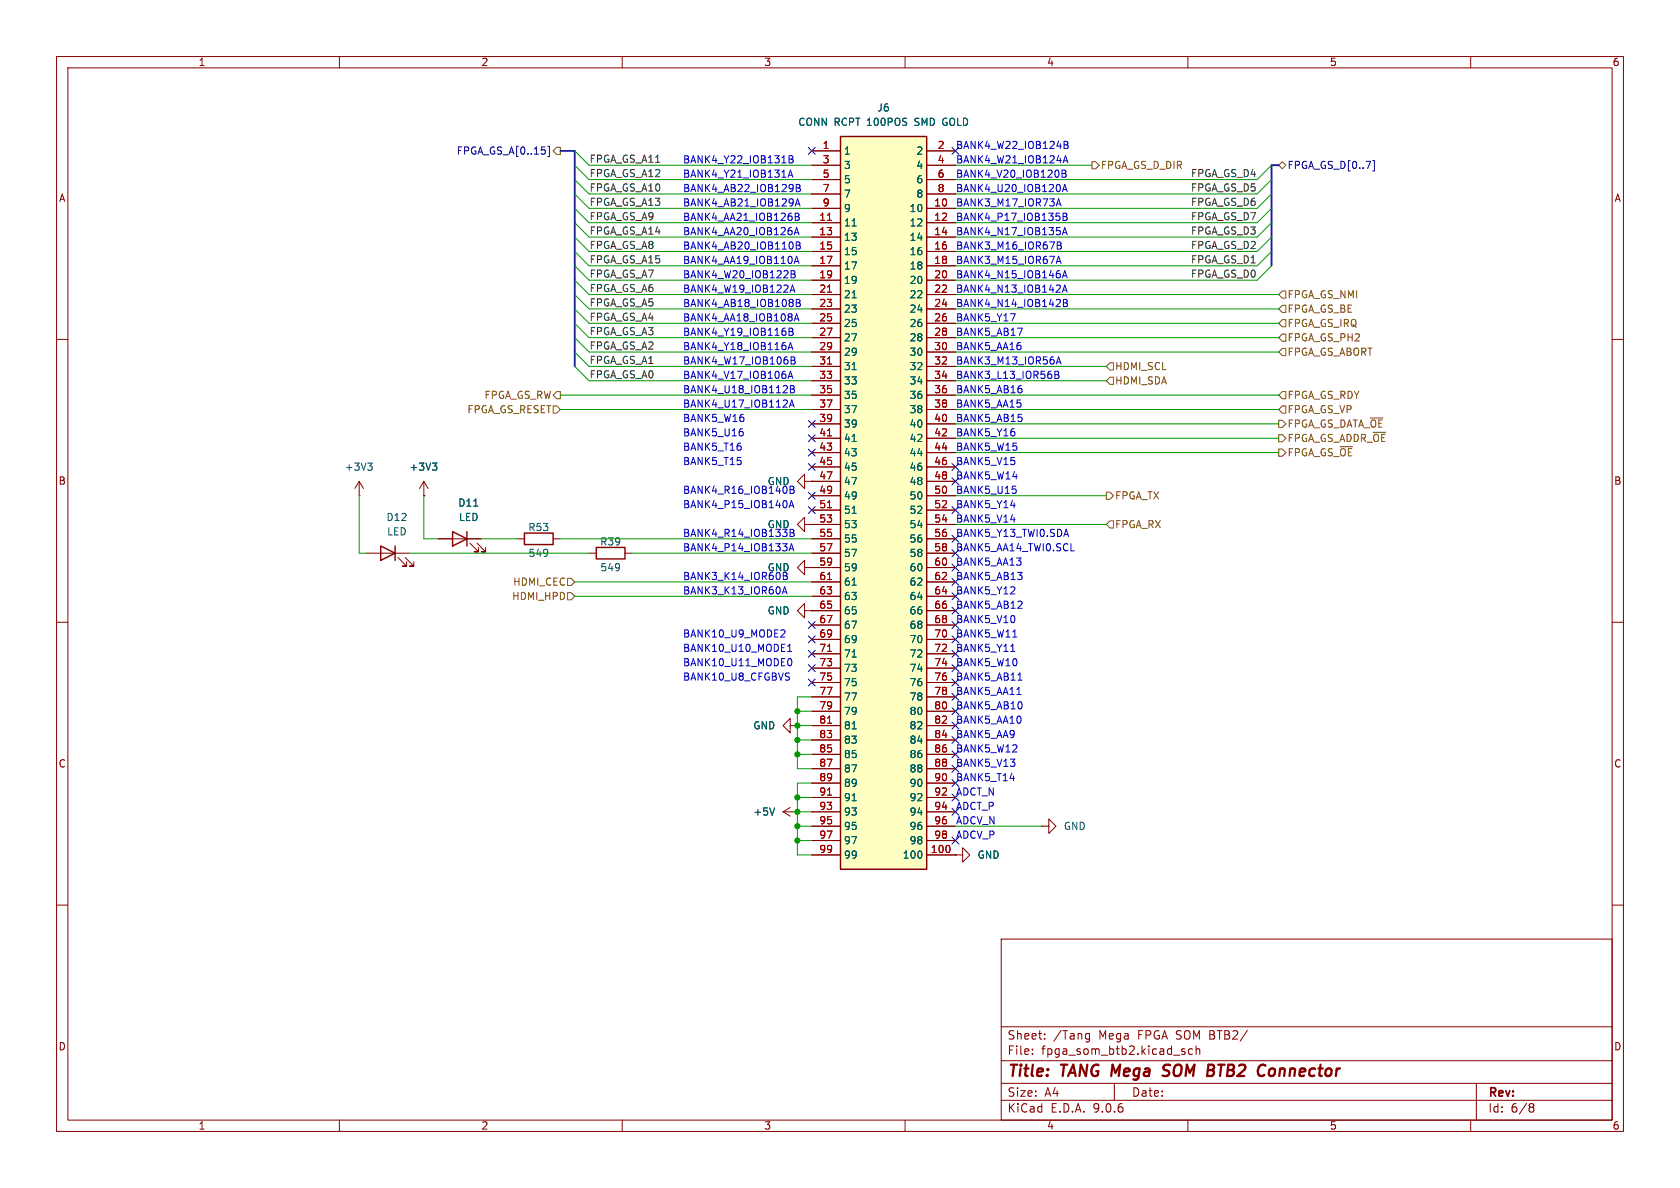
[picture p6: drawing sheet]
<svg xmlns="http://www.w3.org/2000/svg" width="297mm" height="210mm" viewBox="0 0 297 210" stroke-linecap="round" stroke-linejoin="round" font-family="sans-serif">
<g fill="none" stroke="#840000" stroke-width=".18">
<path d="M10 10h277v190h-277zM12 12h273v186h-273zM60 10v2M110 10v2M160 10v2M210 10v2M260 10v2M10 60h2M285 60h2M77.5 95.3h7.6M83.1 96l1.5 1.5h-.8h.8v-.7M84.3 96l1.6 1.5h-.8h.8v-.7"/>
<path d="M91.4 95.3h1.3M97.8 95.3h1.3M104.1 97.8h1.3M110.5 97.8h1.3M142.2 85.1v1.3l-1.2-1.3 1.2-1.3v1.3h1.3M143.5 85.1h.1M10 110h2M142.2 100.3v1.3l-1.2-1.3 1.2-1.2v1.2h1.3M142.2 108v1.2l-1.2-1.2 1.2-1.3v1.3h1.3M143.5 100.3h.1M143.5 108h.1M285 110h2"/>
<path d="M139.7 128.3v1.2l-1.3-1.2 1.3-1.3v1.3h1.3M141 128.3h.1M138.4 143.5l1.3 .8M138.4 143.5h2.6M139.7 142.7l-1.3 .8M141 143.5h.1M168.9 151.1h1.3v1.3l1.2-1.3-1.2-1.2v1.2M168.9 151.1h.1M184.1 146.1h1.3v-1.3l1.3 1.3-1.3 1.2v-1.2M184.1 146.1h.1M10 160h2M177 166h108v32h-108z"/>
<path d="M285 160h2M60 198v2M110 198v2M160 198v2M177 194.5h108M177 191.5h108M177 187.5h108M177 181.5h108M182.5 186.3v.1M182.5 185.5v.1M184.7 183.6v.1M184.7 182.8v.1"/>
<path d="M192.2 182.7l.4 .1M192.6 182.7v1.2l-.1 .2-.4 .1M192.6 183.6l-.4 .1M197 191.5v3M208.9 185.7l.6 .4-.2 .3-.4-.1M209.5 185.5l-.4-.1-.2 .2M210 198v2M210.8 185.5l-.4-.1-.3 .3v.4l.1 .2h.6M211.5 185.5l.2-.1 .3 .1 .1 .9M211.5 184.9v1.5M260 198v2M261 191.5v6.5"/>
<path d="M270.6 195.1l.4 .1 .2 .2-.3 .3M270.6 195.7h.3M270.9 195.7l.2 .2 .1 .4-.2 .2-.4 .1"/>
</g>
<path d="M206.6 190a.85 .85 0 0 1-1.1 .1M206.6 188.2l-.7 .1a.46 .46 0 0 0-.2 .5 .46 .46 0 0 0 .3 .4l.6 .2M225.1 188.9a.62 .62 0 0 0-.7 .4v.7a.52 .52 0 0 0 .7 .1" fill="none" stroke="#840000" stroke-width=".4"/>
<path d="M80 94l2.5 1.3-2.5 1.2zM82.5 94v2.5M92.7 94.2h5.1v2.1h-5.1zM105.4 96.8h5.1v2h-5.1z" fill="none" stroke="#840000" stroke-width=".25"/>
<path d="M83.7 89.5h.8M136.9 142.8l-.4 1.3" fill="none" stroke="#006464" stroke-width=".18"/>
<path d="M148.6 24.1h15.2v129.6h-15.2z" fill="#ffffc2"/>
<path d="M148.6 24.1h15.2v129.6h-15.2zM67.3 96.5l2.5 1.3-2.5 1.3zM69.8 96.5v2.6" fill="none" stroke="#840000" stroke-width=".25"/>
<g fill="none" stroke="#840000" stroke-width=".18">
<path d="M143.5 26.7h5.1M143.5 29.2h5.1M143.5 31.8h5.1M143.5 34.3h5.1M143.5 36.8h5.1M143.5 39.4h5.1M163.8 26.7h5.1M163.8 29.2h5.1M163.8 31.8h5.1M163.8 34.3h5.1M163.8 36.8h5.1M163.8 39.4h5.1"/>
<path d="M143.5 41.9h5.1M143.5 44.5h5.1M143.5 47h5.1M143.5 49.5h5.1M143.5 52.1h5.1M143.5 54.6h5.1M143.5 57.2h5.1M143.5 59.7h5.1M163.8 41.9h5.1M163.8 44.5h5.1M163.8 47h5.1M163.8 49.5h5.1"/>
<path d="M163.8 52.1h5.1M163.8 54.6h5.1M163.8 57.2h5.1M163.8 59.7h5.1M143.5 62.2h5.1M143.5 64.8h5.1M143.5 67.3h5.1M143.5 69.9h5.1M143.5 72.4h5.1M143.5 74.9h5.1M143.5 77.5h5.1M163.8 62.2h5.1"/>
<path d="M163.8 64.8h5.1M163.8 67.3h5.1M163.8 69.9h5.1M163.8 72.4h5.1M163.8 74.9h5.1M163.8 77.5h5.1M63.5 87.6h.1M63.5 85.1l.8 1.3M63.5 85.1l-.8 1.3M63.5 85.1v2.5M64.8 97.8h7.6M70.4 98.6l1.5 1.5h-.8h.8v-.8"/>
<path d="M71.6 98.6l1.6 1.5h-.8h.8v-.8M74.9 87.6h.1M74.9 85.1l.8 1.3M74.9 85.1l-.7 1.3M74.9 85.1v2.5M77.5 95.3h2.5M82.5 95.3h2.6M142.2 92.7v1.3l-1.2-1.3 1.2-1.3v1.3h1.3M143.5 92.7h.1M143.5 85.1h.1M143.5 80h5.1M143.5 82.6h5.1"/>
<path d="M143.5 85.1h5.1M143.5 87.6h5.1M143.5 90.2h5.1M143.5 92.7h5.1M143.5 95.3h5.1M143.5 97.8h5.1M163.8 80h5.1M163.8 82.6h5.1M163.8 85.1h5.1M163.8 87.6h5.1M163.8 90.2h5.1M163.8 92.7h5.1"/>
<path d="M163.8 95.3h5.1M163.8 97.8h5.1M143.5 108h.1M143.5 100.3h.1M143.5 100.3h5.1M143.5 102.9h5.1M143.5 105.4h5.1M143.5 108h5.1M143.5 110.5h5.1M143.5 113h5.1M143.5 115.6h5.1M143.5 118.1h5.1"/>
<path d="M163.8 100.3h5.1M163.8 102.9h5.1M163.8 105.4h5.1M163.8 108h5.1M163.8 110.5h5.1M163.8 113h5.1M163.8 115.6h5.1M163.8 118.1h5.1M141 128.3h.1M143.5 120.7h5.1M143.5 123.2h5.1M143.5 125.7h5.1"/>
<path d="M143.5 128.3h5.1M143.5 130.8h5.1M143.5 133.4h5.1M143.5 135.9h5.1M143.5 138.4h5.1M163.8 120.7h5.1M163.8 123.2h5.1M163.8 125.7h5.1M163.8 128.3h5.1M163.8 130.8h5.1M163.8 133.4h5.1M163.8 135.9h5.1"/>
<path d="M163.8 138.4h5.1M141 143.5h.1M143.5 141h5.1M143.5 143.5h5.1M143.5 146.1h5.1M143.5 148.6h5.1M143.5 151.1h5.1M163.8 141h5.1M163.8 143.5h5.1M163.8 146.1h5.1M163.8 148.6h5.1M163.8 151.1h5.1"/>
<path d="M168.9 151.1h.1"/>
</g>
<g fill="none" stroke="#006464" stroke-width=".18">
<path d="M150.6 39.9h.8M150.6 52.6h.8M150.6 65.3h.8M150.6 78h.8M65 81.9h.8l-.4 .4M65.6 82.3l.2 .3v.3l-.2 .2M76.4 81.9h.8l-.4 .4M77 82.3l.2 .3v.3l-.2 .2M83.7 89.5h.8M150.6 90.7h.8M150.6 103.4h.8M150.6 116.1h.8"/>
<path d="M150.6 128.8h.8M136.9 142.8l-.4 1.3M150.6 141.5h.8"/>
</g>
<path d="M146.3 39h.7M146.3 51.7h.7M146.3 64.4h.7M146.3 77.1h.7M146.3 89.8h.7M146.3 102.5h.7M146.3 115.2h.7M146.3 127.9h.7M146.3 140.6h.7" fill="none" stroke="#a90000" stroke-width=".18"/>
<g fill="none" stroke="#725600" stroke-width=".18">
<path d="M97.8 26.7l.6-.7h.7v1.3h-.7zM193 28.6h.7l.6 .6-.6 .6h-.7zM226.1 29.2l.6-.6 .6 .6-.6 .6zM226.7 59.1h.6v1.2h-.6l-.6-.6zM226.7 51.4h.6v1.3h-.6l-.6-.6zM226.7 54h.6v1.2h-.6l-.6-.6zM226.7 56.5h.6v1.3h-.6l-.6-.6zM97.8 71.8h.6l.7 .6-.7 .6h-.6zM98.4 69.2h.7v1.3h-.7l-.6-.6zM196.2 64.1h.6v1.3h-.6l-.6-.6zM196.2 66.7h.6v1.2h-.6l-.6-.6zM226.1 79.4h.6l.6 .6-.6 .6h-.6z"/>
<path d="M226.1 76.8h.6l.6 .7-.6 .6h-.6zM226.1 74.3h.6l.6 .6-.6 .7h-.6zM226.7 71.8h.6v1.2h-.6l-.6-.6zM226.7 69.2h.6v1.3h-.6l-.6-.6zM226.7 61.6h.6v1.3h-.6l-.6-.7zM195.6 92.7l.6-.6h.6v1.2h-.6zM195.6 87h.6l.6 .6-.6 .7h-.6zM100.3 104.8h.7l.6 .6-.6 .6h-.7zM100.3 102.2h.7l.6 .7-.6 .6h-.7z"/>
</g>
<g fill="none" stroke="#000084" stroke-width=".18">
<path d="M96.8 25.9h.3v1.8h-.3M142.9 26.1l1.2 1.2M144.1 26.1l-1.2 1.2M168.3 26.1l1.2 1.2M169.5 26.1l-1.2 1.2M242.7 28.4h.3v1.8h-.3M142.9 76.9l1.2 1.2M142.9 74.3l1.2 1.2M142.9 79.4l1.2 1.2M144.1 76.9l-1.2 1.2M144.1 74.3l-1.2 1.2M144.1 79.4l-1.2 1.2"/>
<path d="M142.9 87l1.2 1.2M142.9 89.6l1.2 1.2M142.9 81.9l1.2 1.3M144.1 87l-1.2 1.2M144.1 89.6l-1.2 1.2M144.1 81.9l-1.2 1.3M168.3 89.6l1.2 1.2M168.3 81.9l1.2 1.3M168.3 84.5l1.2 1.2M168.3 97.2l1.2 1.2M168.3 94.6l1.2 1.3M168.3 99.7l1.2 1.2"/>
<path d="M169.5 84.5l-1.2 1.2M169.5 89.6l-1.2 1.2M169.5 81.9l-1.2 1.3M169.5 97.2l-1.2 1.2M169.5 94.6l-1.2 1.3M169.5 99.7l-1.2 1.2M142.9 109.9l1.2 1.2M142.9 115l1.2 1.2M142.9 117.5l1.2 1.2M142.9 112.4l1.2 1.2M144.1 109.9l-1.2 1.2M144.1 115l-1.2 1.2"/>
<path d="M144.1 117.5l-1.2 1.2M144.1 112.4l-1.2 1.2M168.3 117.5l1.2 1.2M168.3 109.9l1.2 1.2M168.3 107.3l1.2 1.3M168.3 104.8l1.2 1.2M168.3 112.4l1.2 1.2M168.3 102.3l1.2 1.2M168.3 115l1.2 1.2M169.5 117.5l-1.2 1.2M169.5 109.9l-1.2 1.2M169.5 107.3l-1.2 1.3"/>
<path d="M169.5 104.8l-1.2 1.2M169.5 112.4l-1.2 1.2M169.5 102.3l-1.2 1.2M169.5 115l-1.2 1.2M142.9 120l1.2 1.3M144.1 120l-1.2 1.3M168.3 120l1.2 1.3M168.3 132.7l1.2 1.3M168.3 135.3l1.2 1.2M168.3 130.2l1.2 1.2M168.3 127.7l1.2 1.2M168.3 125.1l1.2 1.2"/>
<path d="M168.3 137.8l1.2 1.2M168.3 122.6l1.2 1.2M169.5 120l-1.2 1.3M169.5 132.7l-1.2 1.3M169.5 135.3l-1.2 1.2M169.5 130.2l-1.2 1.2M169.5 127.7l-1.2 1.2M169.5 125.1l-1.2 1.2M169.5 137.8l-1.2 1.2M169.5 122.6l-1.2 1.2M168.3 142.9l1.2 1.2M168.3 140.4l1.2 1.2"/>
<path d="M168.3 148l1.2 1.2M169.5 142.9l-1.2 1.2M169.5 140.4l-1.2 1.2M169.5 148l-1.2 1.2"/>
</g>
<path d="M99.1 26.7h2.5v38.1M226.1 29.2h-1.3v17.8" fill="none" stroke="#000084" stroke-width=".3"/>
<g fill="none" stroke="#009600" stroke-width=".18">
<path d="M101.6 29.2l2.5 2.6h39.4M101.6 36.8l2.5 2.6h39.4M101.6 39.4l2.5 2.5h39.4M101.6 34.3l2.5 2.5h39.4M101.6 26.7l2.5 2.5h39.4M101.6 31.8l2.5 2.5h39.4M168.9 29.2h24.1M224.8 29.2l-2.6 2.6h-53.3M224.8 36.8l-2.6 2.6h-53.3M224.8 39.4l-2.6 2.5h-53.3M224.8 34.3l-2.6 2.5h-53.3M224.8 31.8l-2.6 2.5h-53.3"/>
<path d="M101.6 57.2l2.5 2.5h39.4M101.6 52.1l2.5 2.5h39.4M101.6 41.9l2.5 2.6h39.4M101.6 44.5l2.5 2.5h39.4M101.6 47l2.5 2.5h39.4M101.6 49.5l2.5 2.6h39.4M101.6 54.6l2.5 2.6h39.4M101.6 59.7l2.5 2.5h39.4M168.9 59.7h57.2M168.9 54.6h57.2M168.9 52.1h57.2M168.9 57.2h57.2"/>
<path d="M224.8 41.9l-2.6 2.6h-53.3M224.8 44.5l-2.6 2.5h-53.3M224.8 47l-2.6 2.5h-53.3M99.1 72.4h44.4M99.1 69.9h44.4M101.6 64.8l2.5 2.5h39.4M101.6 62.2l2.5 2.6h39.4M168.9 72.4h57.2M168.9 74.9h57.2M168.9 77.5h57.2M168.9 67.3h26.7M168.9 64.8h26.7"/>
<path d="M168.9 62.2h57.2M168.9 69.9h57.2M63.5 87.6v10.2h1.3M72.4 97.8h31.7M74.9 87.6v7.7h2.6M85.1 95.3h6.3M99.1 95.3h44.4M111.8 97.8h31.7M168.9 92.7h26.7M168.9 80h57.2M168.9 87.6h26.7M101.6 105.4h41.9"/>
<path d="M101.6 102.9h41.9M141 125.7h2.5M141 128.3h2.5M141 133.4h2.5M141 130.8h2.5M143.5 123.2h-2.5v12.7h2.5M143.5 138.4h-2.5v12.7h2.5M141 146.1h2.5M141 141h2.5M141 143.5h2.5M141 148.6h2.5M168.9 146.1h15.2"/>
</g>
<g fill="none" stroke="#0000c2" stroke-width=".18">
<path d="M139.3 31.3l.4-1.2 .5 1.2M139.4 31h.6M139.5 27.5h.4l.3 .3-.3 .3 .3 .2v.3l-.2 .2h-.5zM139.5 28.1h.4M140.6 37.7h.4l.3 .2-.3 .4 .3 .1v.3l-.2 .3h-.5zM140.6 38.3h.4M140.6 36.4l.4-1.3 .4 1.3M140.7 36.1h.6M140.8 32.6h.4l.2 .2-.2 .4 .2 .1 .1 .3-.2 .3h-.5zM140.8 33.2h.4M186.7 36.4l.5-1.3 .4 1.3M186.9 36.1h.6"/>
<path d="M187.8 30.1h.4l.2 .2-.2 .4 .2 .1 .1 .3-.3 .2h-.4zM187.8 30.7h.4M187.8 33.9l.4-1.3 .5 1.3M187.9 28.8l.5-1.3 .4 1.3M187.9 37.7h.5l.2 .2-.2 .4 .2 .1 .1 .3-.3 .3h-.5zM187.9 38.3h.5M187.9 33.5h.6M188.1 28.4h.6M188.1 25h.4l.3 .2-.3 .4 .3 .1v.3l-.2 .3h-.5zM188.1 25.6h.4M139.5 58h.4l.3 .2-.3 .4 .3 .1v.3l-.2 .3h-.5zM139.5 58.6h.4"/>
<path d="M139.7 51.7l.4-1.3 .4 1.3M139.8 51.3h.6M139.9 47.8h.4l.2 .3-.2 .4 .2 .1 .1 .3-.3 .2h-.4zM139.9 48.5h.4M140.4 46.6l.4-1.3 .5 1.3M140.4 56.7l.4-1.2 .5 1.2M140.4 41.5l.4-1.3 .5 1.3M140.5 46.2h.6M140.5 56.4h.6M140.5 41.1h.6M140.8 42.8h.4l.2 .2-.2 .4 .2 .1 .1 .3-.2 .2h-.5zM140.8 52.9h.4l.2 .3-.2 .3 .2 .2 .1 .3-.2 .2h-.5z"/>
<path d="M140.8 43.4h.4M140.8 53.5h.4M178.6 55.5h.9l-.6 1.2M179.9 58h.8l-.5 1.3M186.7 46.6l.5-1.3 .4 1.3M186.9 46.2h.6M186.9 42.8l.6 .1 .1 .2-.3 .3M186.9 43.4h.4M187.3 43.4l.3 .2v.3l-.7 .1M187.8 51.7l.4-1.3 .5 1.3M187.8 49.1l.4-1.3 .5 1.3M187.8 41.5l.4-1.3 .5 1.3"/>
<path d="M187.9 51.3h.6M187.9 41.1h.6M187.9 48.8h.6M188 52.9h.4l.3 .3-.3 .3 .3 .2v.3l-.2 .2h-.5zM188 53.5h.4M131 75.8h.3M131.2 76.3l.2 .2v.3l-.2 .3M139.3 66.9l.4-1.3 .5 1.3M139.3 61.8l.4-1.3 .5 1.3M139.4 66.5h.6M139.4 61.5h.6M139.6 72l.4-1.3 .4 1.3"/>
<path d="M139.7 71.6h.6M139.7 68.2h.5l.2 .2-.2 .4 .2 .1 .1 .3-.3 .2h-.5zM139.7 68.8h.5M139.9 63.1h.4l.2 .2-.2 .4 .2 .1 .1 .3-.3 .3h-.4zM139.9 63.7h.4M179.4 76.4v.5M180 73.2h.6M180.6 68.7l.1 .2-.1 .5M180.6 73.8l.1 .2-.1 .5M186.5 65.6h.4l.3 .3-.3 .3 .3 .2v.3l-.2 .2h-.5zM186.5 66.2h.4M186.7 64.4l.5-1.3 .4 1.3"/>
<path d="M186.9 64h.6M131 81.5v.5M139.5 97.4l.4-1.3 .4 1.3M139.5 89.8l.4-1.3 .4 1.3M139.6 97h.6M139.6 89.4h.6M139.7 85.9h.4l.2 .3-.2 .4 .2 .1 .1 .3-.2 .2h-.5zM139.7 93.6h.4l.2 .2-.2 .4 .2 .1 .1 .3-.2 .2h-.5zM139.7 86.6h.4M139.7 94.2h.4M178.7 89.3h.8M178.7 91.9h.8"/>
<path d="M179 85.9h.6M179.4 81.5v.5M179.4 86.4l.3 .3v.3l-.3 .2M188.2 94.5h.6M188.5 93.6l.4 1.2M189.3 97.4h.6M138.2 111.3l.5 .1 .1 .3-.8 .9h.8M138.3 105l.4-1.3 .4 1.3M138.4 104.6h.6M138.5 101.2v1.3l.6-.2 .1-.3-.3-.2M139.3 115.2h.7M139.3 114.2l.3-.3v1.3"/>
<path d="M139.4 119h.2M139.4 116.5l.2-.1a.68 .68 0 0 1 .4 .7 .68 .68 0 0 1-.4 .6l-.2-.1M139.4 119.7l.2 .2-.2 .3M178.6 105h.8M178.7 115.2h.7M179 112.6h.8M179.4 103.8v.5M179.4 109v.8M179.9 101.2h.8l-.4 .5M180.2 119.1l.1-.1v1.2M180.4 106.3l.3 .2-.1 .3-.7 .7h.8M180.6 101.7l.1 .2-.1 .5"/>
<path d="M178.6 137.6h.8M178.6 134.2h.8l-.4 .5M179.4 134.8v.6M179.8 122.8h.7M180 120.2h.7M180.6 124.2l.1 .3-.1 .7"/>
</g>
<g fill="#009600" stroke="#009600" stroke-width=".18">
<circle cx="141" cy="125.7" r=".46"/>
<circle cx="141" cy="128.3" r=".46"/>
<circle cx="141" cy="143.5" r=".46"/>
<circle cx="141" cy="141" r=".46"/>
<circle cx="141" cy="133.4" r=".46"/>
<circle cx="141" cy="130.8" r=".46"/>
<circle cx="141" cy="148.6" r=".46"/>
<circle cx="141" cy="146.1" r=".46"/>
</g>
<g font-size="2.8" fill="#840000">
<text x="178" y="190.9">Title:</text>
<text x="187.7" y="190.9">TANG Mega</text>
<text x="207.3" y="190.9">SOM</text>
<text x="215.9" y="190.9">BTB2</text>
<text x="225.6" y="190.9">Connector</text>
</g>
<g font-size="2.1" fill="#840000">
<text x="178" y="184">Sheet:</text>
<text x="186.2" y="184">/Tang</text>
<text x="194.3" y="184">Mega</text>
<text x="201.3" y="184">FPGA SOM BTB2/</text>
<text x="178" y="186.7">File:</text>
<text x="184.1" y="186.7">fpga_som_btb2.kicad_sch</text>
<text x="178" y="196.9">KiCad</text>
<text x="178" y="194.1">Size:</text>
<text x="184.7" y="194.1">A4</text>
<text x="185.7" y="196.9">E.D.A.</text>
<text x="193.3" y="196.9">9.0.6</text>
<text x="200" y="194.1">Date:</text>
<text x="263" y="194.3">Rev:</text>
<text x="263" y="196.9">Id:</text>
<text x="267.1" y="196.9">6/8</text>
</g>
<g font-size="1.8" fill="#840000">
<text x="35" y="11.9">1</text>
<text x="85" y="11.9">2</text>
<text x="135" y="11.9">3</text>
<text x="185" y="11.9">4</text>
<text x="235" y="11.9">5</text>
<text x="285" y="11.9">6</text>
<text x="10.3" y="35.9">A</text>
<text x="285.3" y="35.9">A</text>
<text x="10.3" y="85.9">B</text>
<text x="285.3" y="85.9">B</text>
<text x="10.3" y="135.9">C</text>
<text x="285.3" y="135.9">C</text>
<text x="10.3" y="185.9">D</text>
<text x="285.3" y="185.9">D</text>
<text x="35" y="199.9">1</text>
<text x="85" y="199.9">2</text>
<text x="135" y="199.9">3</text>
<text x="185" y="199.9">4</text>
<text x="235" y="199.9">5</text>
<text x="285" y="199.9">6</text>
</g>
<g font-size="1.8" fill="#006464">
<text x="141" y="22.5">CONN RCPT 100POS</text>
<text x="155" y="19.9">J6</text>
<text x="162" y="22.5">SMD GOLD</text>
<text x="149.1" y="27.5">1</text>
<text x="161.9" y="27.5">2</text>
<text x="149.1" y="30.1">3</text>
<text x="149.1" y="32.6">5</text>
<text x="149.1" y="35.2">7</text>
<text x="161.9" y="30.1">4</text>
<text x="161.9" y="32.6">6</text>
<text x="161.9" y="35.2">8</text>
<text x="149.1" y="37.7">9</text>
<text x="149.1" y="40.2">11</text>
<text x="160.7" y="37.7">10</text>
<text x="160.7" y="40.2">12</text>
<text x="149.1" y="42.8">13</text>
<text x="149.1" y="45.3">15</text>
<text x="149.1" y="47.9">17</text>
<text x="160.7" y="42.8">14</text>
<text x="160.7" y="45.3">16</text>
<text x="160.7" y="47.9">18</text>
<text x="149.1" y="50.4">19</text>
<text x="149.1" y="52.9">21</text>
<text x="160.7" y="50.4">20</text>
<text x="160.7" y="52.9">22</text>
<text x="149.1" y="55.5">23</text>
<text x="149.1" y="58">25</text>
<text x="160.7" y="55.5">24</text>
<text x="160.7" y="58">26</text>
<text x="149.1" y="60.6">27</text>
<text x="149.1" y="63.1">29</text>
<text x="149.1" y="65.6">31</text>
<text x="160.7" y="60.6">28</text>
<text x="160.7" y="63.1">30</text>
<text x="160.7" y="65.6">32</text>
<text x="149.1" y="68.2">33</text>
<text x="149.1" y="70.7">35</text>
<text x="160.7" y="68.2">34</text>
<text x="160.7" y="70.7">36</text>
<text x="149.1" y="73.3">37</text>
<text x="149.1" y="75.8">39</text>
<text x="160.7" y="73.3">38</text>
<text x="160.7" y="75.8">40</text>
<text x="60.9" y="83.4">+3V3</text>
<text x="72.3" y="83.4">+3V3</text>
<text x="149.1" y="78.3">41</text>
<text x="149.1" y="80.9">43</text>
<text x="149.1" y="83.4">45</text>
<text x="160.7" y="78.3">42</text>
<text x="160.7" y="80.9">44</text>
<text x="160.7" y="83.4">46</text>
<text x="80.9" y="89.8">D11</text>
<text x="135.6" y="86">GND</text>
<text x="149.1" y="86">47</text>
<text x="149.1" y="88.5">49</text>
<text x="160.7" y="86">48</text>
<text x="160.7" y="88.5">50</text>
<text x="68.2" y="92.3">D12</text>
<text x="68.3" y="94.8">LED</text>
<text x="81" y="92.3">LED</text>
<text x="93.3" y="94.1">R53</text>
<text x="135.6" y="93.6">GND</text>
<text x="149.1" y="91">51</text>
<text x="149.1" y="93.6">53</text>
<text x="160.7" y="91">52</text>
<text x="160.7" y="93.6">54</text>
<text x="93.3" y="98.7">549</text>
<text x="106" y="96.6">R39</text>
<text x="106" y="101.2">549</text>
<text x="135.6" y="101.2">GND</text>
<text x="149.1" y="96.1">55</text>
<text x="149.1" y="98.7">57</text>
<text x="149.1" y="101.2">59</text>
<text x="160.7" y="96.1">56</text>
<text x="160.7" y="98.7">58</text>
<text x="160.7" y="101.2">60</text>
<text x="149.1" y="103.7">61</text>
<text x="149.1" y="106.3">63</text>
<text x="160.7" y="103.7">62</text>
<text x="160.7" y="106.3">64</text>
<text x="135.6" y="108.8">GND</text>
<text x="149.1" y="108.8">65</text>
<text x="149.1" y="111.4">67</text>
<text x="149.1" y="113.9">69</text>
<text x="160.7" y="108.8">66</text>
<text x="160.7" y="111.4">68</text>
<text x="160.7" y="113.9">70</text>
<text x="149.1" y="116.4">71</text>
<text x="149.1" y="119">73</text>
<text x="160.7" y="116.4">72</text>
<text x="160.7" y="119">74</text>
<text x="149.1" y="121.5">75</text>
<text x="149.1" y="124.1">77</text>
<text x="160.7" y="121.5">76</text>
<text x="160.7" y="124.1">78</text>
<text x="133.1" y="129.1">GND</text>
<text x="149.1" y="126.6">79</text>
<text x="149.1" y="129.1">81</text>
<text x="149.1" y="131.7">83</text>
<text x="160.7" y="126.6">80</text>
<text x="160.7" y="129.1">82</text>
<text x="160.7" y="131.7">84</text>
<text x="149.1" y="134.2">85</text>
<text x="149.1" y="136.8">87</text>
<text x="160.7" y="134.2">86</text>
<text x="160.7" y="136.8">88</text>
<text x="149.1" y="139.3">89</text>
<text x="149.1" y="141.8">91</text>
<text x="160.7" y="139.3">90</text>
<text x="160.7" y="141.8">92</text>
<text x="133.1" y="144.4">+5V</text>
<text x="149.1" y="144.4">93</text>
<text x="149.1" y="146.9">95</text>
<text x="149.1" y="149.5">97</text>
<text x="160.7" y="144.4">94</text>
<text x="160.7" y="146.9">96</text>
<text x="160.7" y="149.5">98</text>
<text x="188" y="146.9">GND</text>
<text x="149.1" y="152">99</text>
<text x="159.5" y="152">100</text>
<text x="172.7" y="152">GND</text>
</g>
<g font-size="1.8" fill="#000084">
<text x="80.6" y="27.5">FPGA_GS_A[0..15]</text>
<text x="227.5" y="30.1">FPGA_GS_D[0..7]</text>
</g>
<g font-size="1.8" fill="#0f0f0f">
<text x="104.1" y="28.9">FPGA_GS_A11</text>
<text x="104.1" y="33.9">FPGA_GS_A10</text>
<text x="104.1" y="31.4">FPGA_GS_A12</text>
<text x="210.4" y="33.9">FPGA_GS_D5</text>
<text x="210.4" y="31.4">FPGA_GS_D4</text>
<text x="104.1" y="41.6">FPGA_GS_A14</text>
<text x="104.1" y="36.5">FPGA_GS_A13</text>
<text x="104.1" y="39">FPGA_GS_A9</text>
<text x="210.4" y="36.5">FPGA_GS_D6</text>
<text x="210.4" y="41.6">FPGA_GS_D3</text>
<text x="210.4" y="39">FPGA_GS_D7</text>
<text x="104.1" y="44.1">FPGA_GS_A8</text>
<text x="104.1" y="46.6">FPGA_GS_A15</text>
<text x="210.4" y="44.1">FPGA_GS_D2</text>
<text x="210.4" y="46.6">FPGA_GS_D1</text>
<text x="104.1" y="49.2">FPGA_GS_A7</text>
<text x="104.1" y="51.7">FPGA_GS_A6</text>
<text x="210.4" y="49.2">FPGA_GS_D0</text>
<text x="104.1" y="56.8">FPGA_GS_A4</text>
<text x="104.1" y="59.3">FPGA_GS_A3</text>
<text x="104.1" y="54.3">FPGA_GS_A5</text>
<text x="104.1" y="64.4">FPGA_GS_A1</text>
<text x="104.1" y="61.9">FPGA_GS_A2</text>
<text x="104.1" y="67">FPGA_GS_A0</text>
</g>
<g font-size="1.8" fill="#0000c2">
<text x="120.6" y="29">BANK4_Y22_IOB131B</text>
<text x="168.9" y="29">BANK4_W21_IOB124A</text>
<text x="168.9" y="26.4">BANK4_W22_IOB124B</text>
<text x="120.6" y="34">BANK4_AB22_IOB129B</text>
<text x="120.6" y="31.5">BANK4_Y21_IOB131A</text>
<text x="168.9" y="34">BANK4_U20_IOB120A</text>
<text x="168.9" y="31.5">BANK4_V20_IOB120B</text>
<text x="120.6" y="41.7">BANK4_AA20_IOB126A</text>
<text x="120.6" y="39.1">BANK4_AA21_IOB126B</text>
<text x="120.6" y="36.6">BANK4_AB21_IOB129A</text>
<text x="168.9" y="36.6">BANK3_M17_IOR73A</text>
<text x="168.9" y="39.1">BANK4_P17_IOB135B</text>
<text x="168.9" y="41.7">BANK4_N17_IOB135A</text>
<text x="120.6" y="46.7">BANK4_AA19_IOB110A</text>
<text x="120.6" y="44.2">BANK4_AB20_IOB110B</text>
<text x="168.9" y="46.7">BANK3_M15_IOR67A</text>
<text x="168.9" y="44.2">BANK3_M16_IOR67B</text>
<text x="120.6" y="49.3">BANK4_W20_IOB122B</text>
<text x="120.6" y="51.8">BANK4_W19_IOB122A</text>
<text x="168.9" y="51.8">BANK4_N13_IOB142A</text>
<text x="168.9" y="49.3">BANK4_N15_IOB146A</text>
<text x="120.6" y="56.9">BANK4_AA18_IOB108A</text>
<text x="120.6" y="54.4">BANK4_AB18_IOB108B</text>
<text x="120.6" y="59.4">BANK4_Y19_IOB116B</text>
<text x="168.9" y="59.4">BANK5_AB17</text>
<text x="168.9" y="56.9">BANK5_Y17</text>
<text x="168.9" y="54.4">BANK4_N14_IOB142B</text>
<text x="120.6" y="64.5">BANK4_W17_IOB106B</text>
<text x="120.6" y="62">BANK4_Y18_IOB116A</text>
<text x="168.9" y="64.5">BANK3_M13_IOR56A</text>
<text x="168.9" y="62">BANK5_AA16</text>
<text x="120.6" y="69.6">BANK4_U18_IOB112B</text>
<text x="120.6" y="67.1">BANK4_V17_IOB106A</text>
<text x="168.9" y="67.1">BANK3_L13_IOR56B</text>
<text x="168.9" y="69.6">BANK5_AB16</text>
<text x="120.6" y="74.7">BANK5_W16</text>
<text x="120.6" y="72.1">BANK4_U17_IOB112A</text>
<text x="120.6" y="77.2">BANK5_U16</text>
<text x="168.9" y="77.2">BANK5_Y16</text>
<text x="168.9" y="74.7">BANK5_AB15</text>
<text x="168.9" y="72.1">BANK5_AA15</text>
<text x="120.6" y="82.3">BANK5_T15</text>
<text x="120.6" y="79.8">BANK5_T16</text>
<text x="168.9" y="82.3">BANK5_V15</text>
<text x="168.9" y="79.8">BANK5_W15</text>
<text x="120.6" y="87.4">BANK4_R16_IOB140B</text>
<text x="120.6" y="89.9">BANK4_P15_IOB140A</text>
<text x="168.9" y="84.8">BANK5_W14</text>
<text x="168.9" y="87.4">BANK5_U15</text>
<text x="168.9" y="89.9">BANK5_Y14</text>
<text x="120.6" y="95">BANK4_R14_IOB133B</text>
<text x="168.9" y="95">BANK5_Y13_TWI0.SDA</text>
<text x="168.9" y="92.5">BANK5_V14</text>
<text x="120.6" y="97.5">BANK4_P14_IOB133A</text>
<text x="168.9" y="97.5">BANK5_AA14_TWI0.SCL</text>
<text x="168.9" y="100.1">BANK5_AA13</text>
<text x="120.6" y="105.2">BANK3_K13_IOR60A</text>
<text x="120.6" y="102.6">BANK3_K14_IOR60B</text>
<text x="168.9" y="102.6">BANK5_AB13</text>
<text x="168.9" y="105.2">BANK5_Y12</text>
<text x="168.9" y="107.7">BANK5_AB12</text>
<text x="120.6" y="112.8">BANK10_U9_MODE2</text>
<text x="168.9" y="110.2">BANK5_V10</text>
<text x="168.9" y="112.8">BANK5_W11</text>
<text x="120.6" y="117.9">BANK10_U11_MODE0</text>
<text x="120.6" y="115.3">BANK10_U10_MODE1</text>
<text x="168.9" y="115.3">BANK5_Y11</text>
<text x="168.9" y="117.9">BANK5_W10</text>
<text x="120.6" y="120.4">BANK10_U8_CFGBVS</text>
<text x="168.9" y="120.4">BANK5_AB11</text>
<text x="168.9" y="122.9">BANK5_AA11</text>
<text x="168.9" y="125.5">BANK5_AB10</text>
<text x="168.9" y="128">BANK5_AA10</text>
<text x="168.9" y="130.6">BANK5_AA9</text>
<text x="168.9" y="135.6">BANK5_V13</text>
<text x="168.9" y="133.1">BANK5_W12</text>
<text x="168.9" y="143.3">ADCT_P</text>
<text x="168.9" y="138.2">BANK5_T14</text>
<text x="168.9" y="140.7">ADCT_N</text>
<text x="168.9" y="148.3">ADCV_P</text>
<text x="168.9" y="145.8">ADCV_N</text>
</g>
<g font-size="1.8" fill="#a90000">
<text x="145.3" y="26.4">1</text>
<text x="145.3" y="29">3</text>
<text x="165.7" y="26.4">2</text>
<text x="165.7" y="29">4</text>
<text x="145.3" y="31.5">5</text>
<text x="145.3" y="34">7</text>
<text x="165.7" y="31.5">6</text>
<text x="165.7" y="34">8</text>
<text x="144.7" y="39.1">11</text>
<text x="144.7" y="41.7">13</text>
<text x="145.3" y="36.6">9</text>
<text x="165.1" y="36.6">10</text>
<text x="165.1" y="39.1">12</text>
<text x="165.1" y="41.7">14</text>
<text x="144.7" y="44.2">15</text>
<text x="144.7" y="46.7">17</text>
<text x="165.1" y="44.2">16</text>
<text x="165.1" y="46.7">18</text>
<text x="144.7" y="49.3">19</text>
<text x="144.7" y="51.8">21</text>
<text x="165.1" y="49.3">20</text>
<text x="165.1" y="51.8">22</text>
<text x="144.7" y="54.4">23</text>
<text x="144.7" y="56.9">25</text>
<text x="144.7" y="59.4">27</text>
<text x="165.1" y="54.4">24</text>
<text x="165.1" y="56.9">26</text>
<text x="165.1" y="59.4">28</text>
<text x="144.7" y="62">29</text>
<text x="144.7" y="64.5">31</text>
<text x="165.1" y="62">30</text>
<text x="165.1" y="64.5">32</text>
<text x="144.7" y="67.1">33</text>
<text x="144.7" y="69.6">35</text>
<text x="165.1" y="67.1">34</text>
<text x="165.1" y="69.6">36</text>
<text x="144.7" y="72.1">37</text>
<text x="144.7" y="74.7">39</text>
<text x="144.7" y="77.2">41</text>
<text x="165.1" y="72.1">38</text>
<text x="165.1" y="74.7">40</text>
<text x="165.1" y="77.2">42</text>
<text x="144.7" y="79.8">43</text>
<text x="144.7" y="82.3">45</text>
<text x="165.1" y="79.8">44</text>
<text x="165.1" y="82.3">46</text>
<text x="144.7" y="84.8">47</text>
<text x="144.7" y="87.4">49</text>
<text x="144.7" y="89.9">51</text>
<text x="165.1" y="84.8">48</text>
<text x="165.1" y="87.4">50</text>
<text x="165.1" y="89.9">52</text>
<text x="144.7" y="92.5">53</text>
<text x="144.7" y="95">55</text>
<text x="165.1" y="92.5">54</text>
<text x="165.1" y="95">56</text>
<text x="144.7" y="97.5">57</text>
<text x="144.7" y="100.1">59</text>
<text x="165.1" y="97.5">58</text>
<text x="165.1" y="100.1">60</text>
<text x="144.7" y="102.6">61</text>
<text x="144.7" y="105.2">63</text>
<text x="144.7" y="107.7">65</text>
<text x="165.1" y="102.6">62</text>
<text x="165.1" y="105.2">64</text>
<text x="165.1" y="107.7">66</text>
<text x="144.7" y="110.2">67</text>
<text x="144.7" y="112.8">69</text>
<text x="165.1" y="110.2">68</text>
<text x="165.1" y="112.8">70</text>
<text x="144.7" y="115.3">71</text>
<text x="144.7" y="117.9">73</text>
<text x="165.1" y="115.3">72</text>
<text x="165.1" y="117.9">74</text>
<text x="144.7" y="120.4">75</text>
<text x="144.7" y="122.9">77</text>
<text x="144.7" y="125.5">79</text>
<text x="165.1" y="120.4">76</text>
<text x="165.1" y="122.9">78</text>
<text x="165.1" y="125.5">80</text>
<text x="144.7" y="128">81</text>
<text x="144.7" y="130.6">83</text>
<text x="165.1" y="128">82</text>
<text x="165.1" y="130.6">84</text>
<text x="144.7" y="133.1">85</text>
<text x="144.7" y="135.6">87</text>
<text x="165.1" y="133.1">86</text>
<text x="165.1" y="135.6">88</text>
<text x="144.7" y="138.2">89</text>
<text x="144.7" y="140.7">91</text>
<text x="144.7" y="143.3">93</text>
<text x="165.1" y="138.2">90</text>
<text x="165.1" y="140.7">92</text>
<text x="165.1" y="143.3">94</text>
<text x="144.7" y="145.8">95</text>
<text x="144.7" y="148.3">97</text>
<text x="165.1" y="145.8">96</text>
<text x="165.1" y="148.3">98</text>
<text x="144.7" y="150.9">99</text>
<text x="164.5" y="150.9">100</text>
</g>
<g font-size="1.8" fill="#725600">
<text x="194.5" y="30.1">FPGA_GS_D_DIR</text>
<text x="227.5" y="52.9">FPGA_GS_NMI</text>
<text x="227.5" y="55.5">FPGA_GS_BE</text>
<text x="227.5" y="58">FPGA_GS_IRQ</text>
<text x="197" y="65.6">HDMI_SCL</text>
<text x="227.5" y="60.6">FPGA_GS_PH2</text>
<text x="227.5" y="63.1">FPGA_GS_ABORT</text>
<text x="85.5" y="70.7">FPGA_GS_RW</text>
<text x="197" y="68.2">HDMI_SDA</text>
<text x="227.5" y="70.7">FPGA_GS_RDY</text>
<text x="82.5" y="73.3">FPGA_GS_RESET</text>
<text x="227.5" y="73.3">FPGA_GS_VP</text>
<text x="227.5" y="75.8">FPGA_GS_DATA_~{OE}</text>
<text x="227.5" y="80.9">FPGA_GS_~{OE}</text>
<text x="227.5" y="78.3">FPGA_GS_ADDR_~{OE}</text>
<text x="197" y="88.5">FPGA_TX</text>
<text x="197" y="93.6">FPGA_RX</text>
<text x="90.4" y="106.3">HDMI_HPD</text>
<text x="90.6" y="103.7">HDMI_CEC</text>
</g>
</svg>
